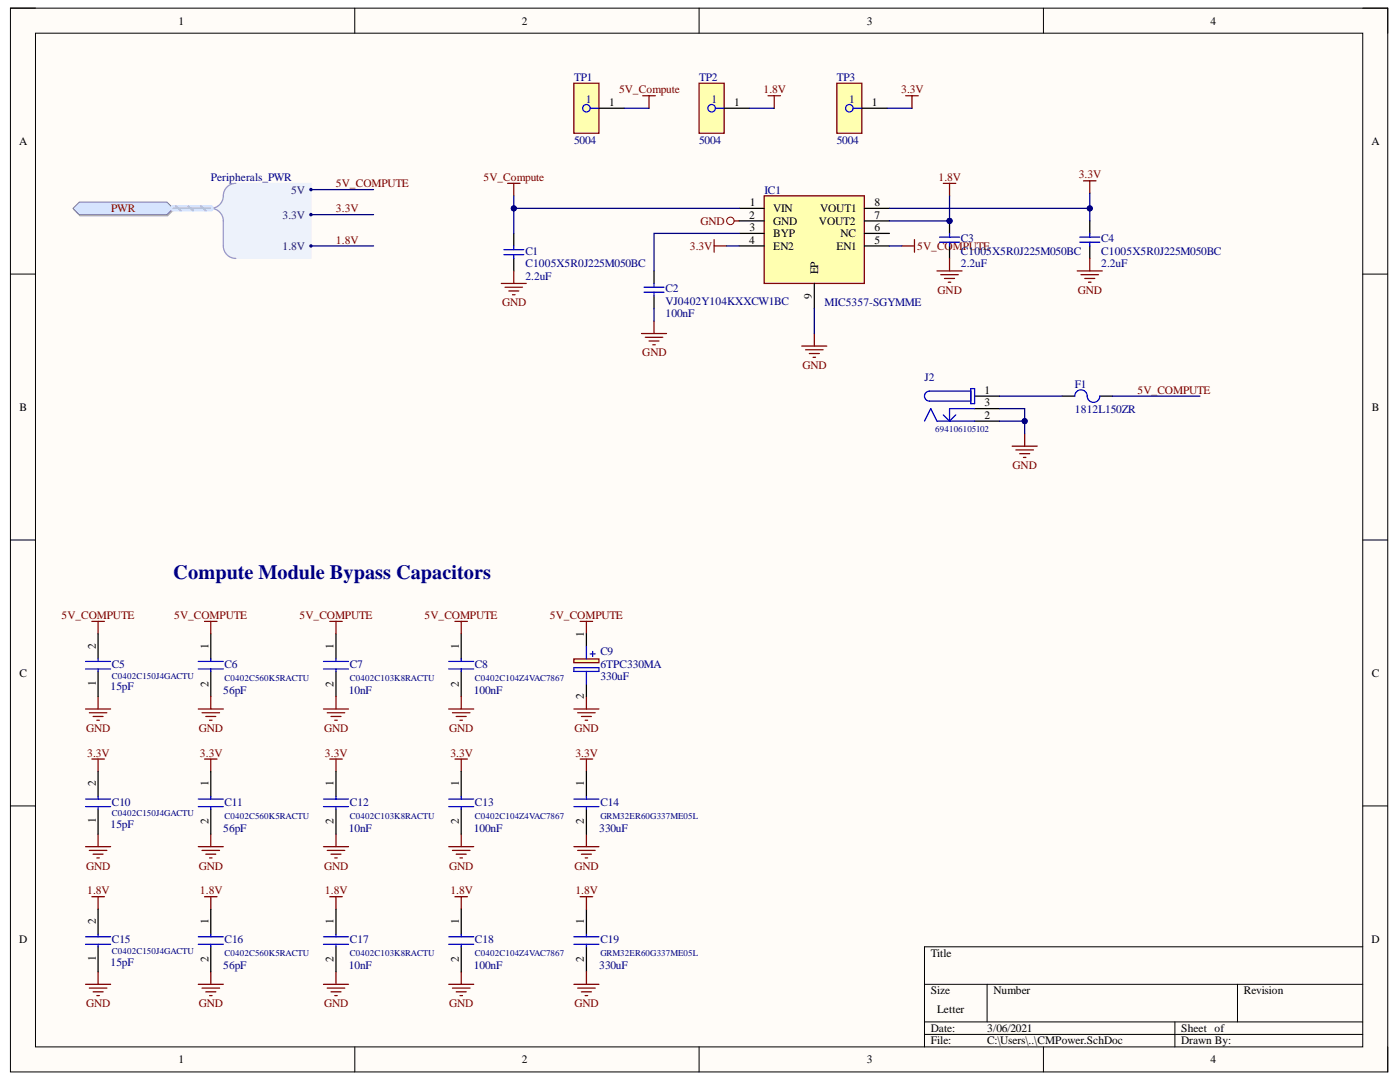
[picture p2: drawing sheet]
<svg xmlns="http://www.w3.org/2000/svg" width="279mm" height="216mm" viewBox="0 0 279 216" stroke-linecap="round" stroke-linejoin="round" font-family="sans-serif">
<path d="M2.1 1.6h274.9v212.3h-274.9z" fill-rule="evenodd" fill="#fffcf8"/>
<path d="M2.1 1.6h274.9v212.3h-274.9z" fill="none" stroke="#000" stroke-width=".2"/>
<path d="M7.1 6.6h264.9v202.3h-264.9z" fill-rule="evenodd" fill="#fffcf8"/>
<g fill="none" stroke="#000" stroke-width=".2">
<path d="M2.1 1.6h5M7.1 6.6h264.9v202.3h-264.9zM70.8 1.6v5M139.5 1.6v5M208.2 1.6v5M272 1.6h5v5M2.1 54.7h5M272 54.7h5M2.1 107.8h5M272 107.8h5M2.1 160.8h5M272 160.8h5"/>
<path d="M184.5 196.4h87.5M197 196.4v7.5M247 196.4v7.5M272 188.9h-87.5v20M70.8 208.9v5M139.5 208.9v5M184.5 203.9h87.5M184.5 206.4h87.5M208.2 208.9v5M234.5 203.9v5M277 208.9v5"/>
</g>
<circle cx="145.8" cy="44.1" r=".75" fill="none" stroke="#800000" stroke-width=".2"/>
<path d="M101.3 36.6h2.5M102.5 36.6v2.5M188.3 36.6h2.4M189.5 36.6v2.5M216.2 36.1h2.5M217.5 36.1v2.5M146.5 44.1h1M180 49.1h2.5M182.5 47.8v2.5" fill="none" stroke="#800000" stroke-width=".25"/>
<path d="M102.5 46.6v2.5M102.5 51.6v2.5M130.5 54.1v2.5M130.5 59.1v2.5M217.5 44.1v2.5M217.5 49.1v2.5" fill="none" stroke="#000" stroke-width=".25"/>
<path d="M100.5 49.8h4M100.5 50.8h4M102.5 49.1v.7M102.5 50.8v.8M128.5 57.3h4M128.5 58.3h4M130.5 56.6v.7M130.5 58.3v.8M215.5 47.3h4M215.5 48.3h4M217.5 46.6v.7M217.5 48.3v.8" fill="none" stroke="#00f" stroke-width=".25"/>
<circle cx="189.5" cy="44.1" r=".5" fill="#000080"/>
<circle cx="189.5" cy="44.1" r=".5" fill="none" stroke="#000080" stroke-width=".2"/>
<path d="M189.5 44.1v2.5M189.5 49.1v2.5" fill="none" stroke="#000" stroke-width=".25"/>
<circle cx="189.5" cy="44.1" r=".5" fill="#000080"/>
<circle cx="189.5" cy="44.1" r=".5" fill="none" stroke="#000080" stroke-width=".2"/>
<path d="M187.5 47.3h4M187.5 48.3h4M189.5 46.6v.7M189.5 48.3v.8" fill="none" stroke="#00f" stroke-width=".25"/>
<g fill="none" stroke="#800000" stroke-width=".25">
<path d="M100 56.6h5M100.8 57.3h3.5M101.5 58.1h2M102.3 58.8h.5M102.5 54.1v2.5M142.5 47.8v2.5M142.5 49.1h2.5M187 54.1h5M187.7 54.8h3.5M188.5 55.6h2M189.2 56.3h.5M189.5 51.6v2.5"/>
<path d="M215 54.1h5M215.7 54.8h3.5M216.5 55.6h2M217.2 56.3h.5M217.5 51.6v2.5M128 66.6h5M128.8 67.3h3.5M129.5 68h2M130.3 68.8h.5M130.5 64.1v2.5M160 69.1h5M160.8 69.8h3.5"/>
<path d="M161.5 70.5h2M162.3 71.3h.5M162.5 66.6v2.5"/>
</g>
<path d="M152.5 39.1h20v17.5h-20z" fill-rule="evenodd" fill="#ffffb0"/>
<path d="M152.5 39.1h20v17.5h-20z" fill="none" stroke="#800000" stroke-width=".25"/>
<path d="M147.5 41.6h5M147.5 44.1h5M147.5 46.6h5M147.5 49.1h5M162.5 56.6v5M172.5 41.6h5M172.5 44.1h5M172.5 46.6h5M172.5 49.1h5" fill="none" stroke="#000" stroke-width=".25"/>
<path d="M44.9 37.8l.9-.9 1.3-.3h15v15h-15l-1.3-.3-.9-1-.3-1.2v-5.6l-.7-1.1-1.2-.8 1.2-.9 .7-1v-.6z" fill-rule="evenodd" fill="#edf2fb"/>
<path d="M44.9 37.8l.9-.9 1.3-.3h15v15h-15l-1.3-.3-.9-1-.3-1.2v-5.6l-.7-1.1-1.2-.8 1.2-.9 .7-1v-.6z" fill="none" stroke="#edf2fb" stroke-width=".2"/>
<path d="M47.1 36.6a2.67 2.67 0 0 0-2.6 3.1 2.5 2.5 0 0 1-2.4 1.9 2.5 2.5 0 0 1 2.5 2.5v5a2.5 2.5 0 0 0 2.5 2.5" fill="none" stroke="#8f9ec9" stroke-width=".25"/>
<circle cx="62.1" cy="37.8" r=".25" fill="#003a70"/>
<circle cx="62.1" cy="37.8" r=".25" fill="none" stroke="#003a70" stroke-width=".2"/>
<circle cx="62.1" cy="42.8" r=".25" fill="#003a70"/>
<circle cx="62.1" cy="42.8" r=".25" fill="none" stroke="#003a70" stroke-width=".2"/>
<circle cx="62.1" cy="49.1" r=".25" fill="#003a70"/>
<circle cx="62.1" cy="49.1" r=".25" fill="none" stroke="#003a70" stroke-width=".2"/>
<path d="M14.7 41.8l1.3-1.2h17.4l1.3 1.2-1.3 1.3h-17.4z" fill-rule="evenodd" fill="#bac0ca"/>
<path d="M14.7 41.8l1.3-1.2h17.4l1.3 1.2-1.3 1.3h-17.4z" fill="none" stroke="#a6acb6" stroke-width=".2"/>
<path d="M14.6 41.6l1.2-1.3h17.5l1.3 1.3-1.3 1.2h-17.5z" fill-rule="evenodd" fill="#d5e4ff"/>
<path d="M14.6 41.6l1.2-1.3h17.5l1.3 1.3-1.3 1.2h-17.5z" fill="none" stroke="#71809b" stroke-width=".2"/>
<g fill="none" stroke="#000" stroke-width=".25">
<path d="M19.6 126.5v5M19.6 134v5M42.1 126.5v5M42.1 134v5M67.1 126.5v5M67.1 134v5M92 126.5v5M92 134v5M19.6 154v5M42.1 154v5M67.1 154v5M92 154v5"/>
<path d="M117 154v5M19.6 161.4v5M42.1 161.4v5M67.1 161.4v5M92 161.4v5M117 161.4v5M19.6 181.4v5M19.6 188.9v5M42.1 181.4v5M42.1 188.9v5M67.1 181.4v5M67.1 188.9v5"/>
<path d="M92 181.4v5M92 188.9v5M117 181.4v5M117 188.9v5"/>
</g>
<g fill="none" stroke="#00f" stroke-width=".25">
<path d="M17.1 132h5M17.1 133.5h5M19.6 131.5v.5M19.6 133.5v.5M39.6 132h5M39.6 133.5h5M42.1 131.5v.5M42.1 133.5v.5M64.6 132h5M64.6 133.5h5M67.1 131.5v.5M67.1 133.5v.5"/>
<path d="M89.5 132h5M89.5 133.5h5M92 131.5v.5M92 133.5v.5M17.1 159.5h5M19.6 159v.5M39.6 159.5h5M42.1 159v.5M64.6 159.5h5M67.1 159v.5M89.5 159.5h5M92 159v.5"/>
<path d="M114.5 159.5h5M117 159v.5M17.1 161h5M19.6 161v.4M39.6 161h5M42.1 161v.4M64.6 161h5M67.1 161v.4M89.5 161h5M92 161v.4M114.5 161h5M117 161v.4"/>
<path d="M17.1 186.9h5M17.1 188.4h5M19.6 186.4v.5M19.6 188.4v.5M39.6 186.9h5M39.6 188.4h5M42.1 186.4v.5M42.1 188.4v.5M64.6 186.9h5M64.6 188.4h5M67.1 186.4v.5M67.1 188.4v.5"/>
<path d="M89.5 186.9h5M89.5 188.4h5M92 186.4v.5M92 188.4v.5M114.5 186.9h5M114.5 188.4h5M117 186.4v.5M117 188.4v.5"/>
</g>
<g fill="none" stroke="#800000" stroke-width=".25">
<path d="M18.3 124h2.5M19.6 124v2.5M19.6 139v2.5M40.8 124h2.5M42.1 124v2.5M42.1 139v2.5M65.8 124h2.5M67.1 124v2.5M67.1 139v2.5M90.8 124h2.5M92 124v2.5M92 139v2.5"/>
<path d="M115.8 124h2.5M117 124v2.5M117 139v2.5M17.1 141.5h5M17.8 142.2h3.5M18.3 151.5h2.5M18.6 143h2M19.3 143.7h.5M19.6 151.5v2.5M39.6 141.5h5M40.3 142.2h3.5M40.8 151.5h2.5"/>
<path d="M41.1 143h2M41.8 143.7h.5M42.1 151.5v2.5M64.6 141.5h5M65.3 142.2h3.5M65.8 151.5h2.5M66.1 143h2M66.8 143.7h.5M67.1 151.5v2.5M89.5 141.5h5M90.3 142.2h3.5M90.8 151.5h2.5"/>
<path d="M91 143h2M91.8 143.7h.5M92 151.5v2.5M114.5 141.5h5M115.3 142.2h3.5M115.8 151.5h2.5M116 143h2M116.8 143.7h.5M117 151.5v2.5M17.1 168.9h5M17.8 169.7h3.5M18.3 178.9h2.5"/>
<path d="M18.6 170.4h2M19.3 171.2h.5M19.6 166.4v2.5M19.6 178.9v2.5M39.6 168.9h5M40.3 169.7h3.5M40.8 178.9h2.5M41.1 170.4h2M41.8 171.2h.5M42.1 166.4v2.5M42.1 178.9v2.5M64.6 168.9h5"/>
<path d="M65.3 169.7h3.5M65.8 178.9h2.5M66.1 170.4h2M66.8 171.2h.5M67.1 166.4v2.5M67.1 178.9v2.5M89.5 168.9h5M90.3 169.7h3.5M90.8 178.9h2.5M91 170.4h2M91.8 171.2h.5M92 166.4v2.5"/>
<path d="M92 178.9v2.5M114.5 168.9h5M115.3 169.7h3.5M115.8 178.9h2.5M116 170.4h2M116.8 171.2h.5M117 166.4v2.5M117 178.9v2.5M17.1 196.4h5M17.8 197.2h3.5M18.6 197.9h2M19.3 198.7h.5"/>
<path d="M19.6 193.9v2.5M39.6 196.4h5M40.3 197.2h3.5M41.1 197.9h2M41.8 198.7h.5M42.1 193.9v2.5M64.6 196.4h5M65.3 197.2h3.5M66.1 197.9h2M66.8 198.7h.5M67.1 193.9v2.5M89.5 196.4h5"/>
<path d="M90.3 197.2h3.5M91 197.9h2M91.8 198.7h.5M92 193.9v2.5M114.5 196.4h5M115.3 197.2h3.5M116 197.9h2M116.8 198.7h.5M117 193.9v2.5"/>
</g>
<path d="M114.5 131.5h5v.7h-5z" fill-rule="evenodd" fill="#ffffb0"/>
<path d="M202 89h5M202.7 89.8h3.5M203.5 90.5h2M204.2 91.3h.5M204.5 86.5v2.5M114.5 131.5h5v.7h-5z" fill="none" stroke="#800000" stroke-width=".25"/>
<path d="M194.5 79h5M212 79h2.5M219.5 79h2.5M194.5 81.5h5M194.5 84h5M117 126.5v2.5M117 136.5v2.5" fill="none" stroke="#000" stroke-width=".25"/>
<path d="M193.7 78h-8.2a1 1 0 0 0-1 1 1 1 0 0 0 1 1h8.2M193.7 77.5h.8v3h-.8zM214.5 79a1.25 1.25 0 0 1 1.2-1.2 1.25 1.25 0 0 1 1.3 1.2 1.25 1.25 0 0 0 1.2 1.3 1.25 1.25 0 0 0 1.3-1.3M184.5 84l1.2-2.5 1.3 2.5h7.5M188.3 82.8l1.2 1.2M190.7 82.8l-1.2 1.2M194.5 81.5h-5v2.5M114.5 133.2h5v.8h-5zM117 129v2.5M117 134v2.5M117.8 130.5h1M118.3 130v1" fill="none" stroke="#00f" stroke-width=".25"/>
<path d="M114.5 16.6h5v10h-5z" fill-rule="evenodd" fill="#ffffb0"/>
<path d="M114.5 16.6h5v10h-5z" fill="none" stroke="#800000" stroke-width=".25"/>
<g fill="none" stroke="#00f" stroke-width=".25">
<path d="M117.8 21.6h1.7"/>
<circle cx="117" cy="21.6" r=".75"/>
</g>
<path d="M119.5 21.6h5" fill="none" stroke="#000" stroke-width=".25"/>
<path d="M139.5 16.6h5v10h-5z" fill-rule="evenodd" fill="#ffffb0"/>
<path d="M139.5 16.6h5v10h-5z" fill="none" stroke="#800000" stroke-width=".25"/>
<g fill="none" stroke="#00f" stroke-width=".25">
<path d="M142.8 21.6h1.7"/>
<circle cx="142" cy="21.6" r=".75"/>
</g>
<path d="M144.5 21.6h5" fill="none" stroke="#000" stroke-width=".25"/>
<path d="M167 16.6h5v10h-5z" fill-rule="evenodd" fill="#ffffb0"/>
<path d="M128.3 19.1h2.5M129.5 19.1v2.5M153.3 19.1h2.5M154.5 19.1v2.5M167 16.6h5v10h-5zM180.7 19.1h2.6M182 19.1v2.5" fill="none" stroke="#800000" stroke-width=".25"/>
<g fill="none" stroke="#00f" stroke-width=".25">
<path d="M170.3 21.6h1.7"/>
<circle cx="169.5" cy="21.6" r=".75"/>
</g>
<path d="M172 21.6h5" fill="none" stroke="#000" stroke-width=".25"/>
<path d="M34.6 41.6h7.5" fill="none" stroke="#cbdaff" stroke-width="1.2"/>
<path d="M35.1 41.1l1 .9M37.6 41.1l1 .9M40.1 41.1l1 .9" fill="none" stroke="#adbce7" stroke-width=".38"/>
<path d="M34.6 41.6h7.5" fill="none" stroke="#adbce7" stroke-width=".25"/>
<path d="M62.1 37.8h12.5M62.1 49.1h12.5M62.1 42.8h12.5M102.5 41.6h45M162.5 61.6v5" fill="none" stroke="#000080" stroke-width=".25"/>
<circle cx="102.5" cy="41.6" r=".5" fill="#000080"/>
<circle cx="102.5" cy="41.6" r=".5" fill="none" stroke="#000080" stroke-width=".2"/>
<path d="M189.5 39.1v5h-12M145 49.1h2.5M147.5 46.6h-17v7.5M177.5 49.1h2.5" fill="none" stroke="#000080" stroke-width=".25"/>
<circle cx="189.5" cy="44.1" r=".5" fill="#000080"/>
<circle cx="189.5" cy="44.1" r=".5" fill="none" stroke="#000080" stroke-width=".2"/>
<path d="M217.5 38.6v3h-40" fill="none" stroke="#000080" stroke-width=".25"/>
<circle cx="217.5" cy="41.6" r=".5" fill="#000080"/>
<circle cx="217.5" cy="41.6" r=".5" fill="none" stroke="#000080" stroke-width=".2"/>
<path d="M199.5 84h5" fill="none" stroke="#000080" stroke-width=".25"/>
<circle cx="204.5" cy="84" r=".5" fill="#000080"/>
<circle cx="204.5" cy="84" r=".5" fill="none" stroke="#000080" stroke-width=".2"/>
<path d="M199.5 81.5h5v5" fill="none" stroke="#000080" stroke-width=".25"/>
<circle cx="204.5" cy="84" r=".5" fill="#000080"/>
<circle cx="204.5" cy="84" r=".5" fill="none" stroke="#000080" stroke-width=".2"/>
<path d="M102.5 39.1v7.5M199.5 79h12.5M222 79h17.5" fill="none" stroke="#000080" stroke-width=".25"/>
<circle cx="102.5" cy="41.6" r=".5" fill="#000080"/>
<circle cx="102.5" cy="41.6" r=".5" fill="none" stroke="#000080" stroke-width=".2"/>
<path d="M217.5 41.6v2.5M130.5 61.6v2.5" fill="none" stroke="#000080" stroke-width=".25"/>
<circle cx="217.5" cy="41.6" r=".5" fill="#000080"/>
<circle cx="217.5" cy="41.6" r=".5" fill="none" stroke="#000080" stroke-width=".2"/>
<path d="M124.5 21.6h5M149.5 21.6h5M177 21.6h5" fill="none" stroke="#000080" stroke-width=".25"/>
<text font-size="4.1" fill="#000080" x="34.6" y="115.6">Compute Module Bypass Capacitors</text>
<g font-size="2.3">
<text x="35.6" y="4.9">1</text>
<text x="104.2" y="4.9">2</text>
<text x="173" y="4.9">3</text>
<text x="241.6" y="4.9">4</text>
<text x="121.6" y="21.1">1</text>
<text x="146.5" y="21.1">1</text>
<text x="174" y="21.1">1</text>
<text x="3.8" y="28.9">A</text>
<text x="273.7" y="28.9">A</text>
<text x="149.7" y="41.1">1</text>
<text x="174.5" y="41.1">8</text>
<text x="149.5" y="43.6">2</text>
<text x="149.6" y="46.1">3</text>
<text x="154.3" y="42.3">VIN</text>
<text x="154.3" y="44.9">GND</text>
<text x="154.3" y="47.3">BYP</text>
<text x="163.4" y="44.9">VOUT2</text>
<text x="163.7" y="42.3">VOUT1</text>
<text x="167.8" y="47.3">NC</text>
<text x="174.5" y="43.6">7</text>
<text x="174.5" y="46.1">6</text>
<text x="149.5" y="48.6">4</text>
<text x="154.3" y="49.9">EN2</text>
<text x="166.9" y="49.9">EN1</text>
<text x="174.5" y="48.6">5</text>
<text x="162" y="59.6" transform="rotate(-90 162 59.6)">9</text>
<text x="163.3" y="54.8" transform="rotate(-90 163.3 54.8)">EP</text>
<text x="3.9" y="82">B</text>
<text x="196.5" y="78.6">1</text>
<text x="196.5" y="81.1">3</text>
<text x="196.5" y="83.6">2</text>
<text x="273.8" y="82">B</text>
<text x="19.1" y="129.5" transform="rotate(-90 19.1 129.5)">2</text>
<text x="41.6" y="129.5" transform="rotate(-90 41.6 129.5)">1</text>
<text x="66.5" y="129.5" transform="rotate(-90 66.5 129.5)">1</text>
<text x="91.6" y="129.5" transform="rotate(-90 91.6 129.5)">1</text>
<text x="116.5" y="127" transform="rotate(-90 116.5 127)">1</text>
<text x="3.9" y="135">C</text>
<text x="19.1" y="136.8" transform="rotate(-90 19.1 136.8)">1</text>
<text x="41.6" y="137" transform="rotate(-90 41.6 137)">2</text>
<text x="66.5" y="137" transform="rotate(-90 66.5 137)">2</text>
<text x="91.6" y="137" transform="rotate(-90 91.6 137)">2</text>
<text x="273.8" y="135">C</text>
<text x="116.5" y="139.5" transform="rotate(-90 116.5 139.5)">2</text>
<text x="19.1" y="156.9" transform="rotate(-90 19.1 156.9)">2</text>
<text x="41.6" y="156.9" transform="rotate(-90 41.6 156.9)">1</text>
<text x="66.5" y="156.9" transform="rotate(-90 66.5 156.9)">1</text>
<text x="91.6" y="156.9" transform="rotate(-90 91.6 156.9)">1</text>
<text x="116.5" y="156.9" transform="rotate(-90 116.5 156.9)">1</text>
<text x="19.1" y="164.3" transform="rotate(-90 19.1 164.3)">1</text>
<text x="41.6" y="164.5" transform="rotate(-90 41.6 164.5)">2</text>
<text x="66.5" y="164.5" transform="rotate(-90 66.5 164.5)">2</text>
<text x="91.6" y="164.5" transform="rotate(-90 91.6 164.5)">2</text>
<text x="116.5" y="164.5" transform="rotate(-90 116.5 164.5)">2</text>
<text x="19.1" y="184.4" transform="rotate(-90 19.1 184.4)">2</text>
<text x="41.6" y="184.4" transform="rotate(-90 41.6 184.4)">1</text>
<text x="66.5" y="184.4" transform="rotate(-90 66.5 184.4)">1</text>
<text x="91.6" y="184.4" transform="rotate(-90 91.6 184.4)">1</text>
<text x="116.5" y="184.4" transform="rotate(-90 116.5 184.4)">1</text>
<text x="3.8" y="188.1">D</text>
<text x="19.1" y="191.8" transform="rotate(-90 19.1 191.8)">1</text>
<text x="41.6" y="191.9" transform="rotate(-90 41.6 191.9)">2</text>
<text x="66.5" y="191.9" transform="rotate(-90 66.5 191.9)">2</text>
<text x="91.6" y="191.9" transform="rotate(-90 91.6 191.9)">2</text>
<text x="116.5" y="191.9" transform="rotate(-90 116.5 191.9)">2</text>
<text x="185.8" y="190.9">Title</text>
<text x="273.7" y="188.1">D</text>
<text x="185.8" y="198.4">Size</text>
<text x="187" y="202.1">Letter</text>
<text x="198.3" y="198.4">Number</text>
<text x="248.3" y="198.4">Revision</text>
<text x="185.8" y="205.9">Date:</text>
<text x="185.8" y="208.4">File:</text>
<text x="197" y="205.9">3/06/2021</text>
<text x="197" y="208.4">C:\Users\..\CMPower.SchDoc</text>
<text x="235.7" y="205.9">Sheet of</text>
<text x="235.7" y="208.4">Drawn By:</text>
<text x="35.6" y="212.2">1</text>
<text x="104.2" y="212.2">2</text>
<text x="173" y="212.2">3</text>
<text x="241.6" y="212.2">4</text>
</g>
<g font-size="2.3" fill="#000080">
<text x="114.6" y="16.2">TP1</text>
<text x="139.5" y="16.2">TP2</text>
<text x="167" y="16.2">TP3</text>
<text x="116.9" y="20.6">1</text>
<text x="142" y="20.6">1</text>
<text x="169.5" y="20.6">1</text>
<text x="114.6" y="28.7">5004</text>
<text x="139.5" y="28.7">5004</text>
<text x="167" y="28.7">5004</text>
<text x="42.1" y="36.1">Peripherals_PWR</text>
<text x="152.5" y="38.6">IC1</text>
<text x="104.8" y="50.9">C1</text>
<text x="104.8" y="53.3">C1005X5R0J225M050BC</text>
<text x="191.8" y="53.3">2.2uF</text>
<text x="191.8" y="48.3">C3</text>
<text x="191.8" y="50.9">C1005X5R0J225M050BC</text>
<text x="219.8" y="53.3">2.2uF</text>
<text x="219.8" y="48.3">C4</text>
<text x="219.8" y="50.9">C1005X5R0J225M050BC</text>
<text x="104.8" y="55.9">2.2uF</text>
<text x="132.8" y="58.3">C2</text>
<text x="132.8" y="63.3">100nF</text>
<text x="132.8" y="60.9">VJ0402Y104KXXCW1BC</text>
<text x="164.5" y="61.1">MIC5357-SGYMME</text>
<text x="184.5" y="76.1">J2</text>
<text x="214.5" y="77.3">F1</text>
<text x="214.5" y="82.3">1812L150ZR</text>
<text x="119.8" y="130.7">C9</text>
<text x="22.1" y="137.8">15pF</text>
<text x="22.3" y="133.3">C5</text>
<text x="44.8" y="133.3">C6</text>
<text x="69.8" y="133.3">C7</text>
<text x="94.8" y="133.3">C8</text>
<text x="119.8" y="135.7">330uF</text>
<text x="119.8" y="133.3">6TPC330MA</text>
<text x="44.6" y="138.5">56pF</text>
<text x="69.6" y="138.5">10nF</text>
<text x="94.5" y="138.5">100nF</text>
<text x="22.3" y="160.7">C10</text>
<text x="44.8" y="160.7">C11</text>
<text x="69.8" y="160.7">C12</text>
<text x="94.8" y="160.7">C13</text>
<text x="119.8" y="160.7">C14</text>
<text x="22.1" y="165.2">15pF</text>
<text x="44.6" y="166">56pF</text>
<text x="69.6" y="166">10nF</text>
<text x="94.5" y="166">100nF</text>
<text x="119.6" y="166">330uF</text>
<text x="22.3" y="188.2">C15</text>
<text x="44.8" y="188.2">C16</text>
<text x="69.8" y="188.2">C17</text>
<text x="94.8" y="188.2">C18</text>
<text x="119.8" y="188.2">C19</text>
<text x="22.1" y="192.7">15pF</text>
<text x="44.6" y="193.4">56pF</text>
<text x="69.6" y="193.4">10nF</text>
<text x="94.5" y="193.4">100nF</text>
<text x="119.6" y="193.4">330uF</text>
</g>
<g font-size="2.3" fill="#800000">
<text x="123.5" y="18.6">5V_Compute</text>
<text x="152.4" y="18.6">1.8V</text>
<text x="179.9" y="18.6">3.3V</text>
<text x="215.3" y="35.6">3.3V</text>
<text x="67.1" y="37.4">5V_COMPUTE</text>
<text x="96.5" y="36.1">5V_Compute</text>
<text x="187.3" y="36.1">1.8V</text>
<text x="22.2" y="42.3">PWR</text>
<text x="67.1" y="42.3">3.3V</text>
<text x="139.8" y="44.9">GND</text>
<text x="67.1" y="48.6">1.8V</text>
<text x="137.7" y="49.9">3.3V</text>
<text x="183.1" y="49.9">5V_CO</text>
<text x="190.1" y="49.9">MPUTE</text>
<text x="187.1" y="58.6">GND</text>
<text x="215.1" y="58.6">GND</text>
<text x="100.2" y="61.1">GND</text>
<text x="128.2" y="71.1">GND</text>
<text x="160.1" y="73.6">GND</text>
<text x="227" y="78.6">5V_COMPUTE</text>
<text x="202.1" y="93.6">GND</text>
<text x="12.3" y="123.6">5V_COMPUTE</text>
<text x="34.8" y="123.6">5V_COMPUTE</text>
<text x="59.8" y="123.6">5V_COMPUTE</text>
<text x="84.7" y="123.6">5V_COMPUTE</text>
<text x="109.8" y="123.6">5V_COMPUTE</text>
<text x="17.2" y="146">GND</text>
<text x="39.7" y="146">GND</text>
<text x="64.7" y="146">GND</text>
<text x="89.6" y="146">GND</text>
<text x="114.7" y="146">GND</text>
<text x="17.4" y="151">3.3V</text>
<text x="39.9" y="151">3.3V</text>
<text x="64.9" y="151">3.3V</text>
<text x="89.9" y="151">3.3V</text>
<text x="114.8" y="151">3.3V</text>
<text x="17.2" y="173.5">GND</text>
<text x="39.7" y="173.5">GND</text>
<text x="64.7" y="173.5">GND</text>
<text x="89.6" y="173.5">GND</text>
<text x="114.7" y="173.5">GND</text>
<text x="17.4" y="178.5">1.8V</text>
<text x="39.9" y="178.5">1.8V</text>
<text x="64.9" y="178.5">1.8V</text>
<text x="89.9" y="178.5">1.8V</text>
<text x="114.8" y="178.5">1.8V</text>
<text x="17.2" y="201">GND</text>
<text x="39.7" y="201">GND</text>
<text x="64.7" y="201">GND</text>
<text x="89.6" y="201">GND</text>
<text x="114.7" y="201">GND</text>
</g>
<g font-size="2.3" fill="#003a70">
<text x="58.1" y="38.6">5V</text>
<text x="56.4" y="43.6">3.3V</text>
<text x="56.4" y="49.9">1.8V</text>
</g>
<g font-size="1.8" fill="#000080">
<text x="186.6" y="86.1">694106105102</text>
<text x="22.3" y="135.4">C0402C150J4GACTU</text>
<text x="44.8" y="135.9">C0402C560K5RACTU</text>
<text x="69.8" y="135.9">C0402C103K8RACTU</text>
<text x="94.8" y="135.9">C0402C104Z4VAC7867</text>
<text x="22.3" y="162.9">C0402C150J4GACTU</text>
<text x="44.8" y="163.4">C0402C560K5RACTU</text>
<text x="69.8" y="163.4">C0402C103K8RACTU</text>
<text x="94.8" y="163.4">C0402C104Z4VAC7867</text>
<text x="119.8" y="163.4">GRM32ER60G337ME05L</text>
<text x="22.3" y="190.3">C0402C150J4GACTU</text>
<text x="44.8" y="190.8">C0402C560K5RACTU</text>
<text x="69.8" y="190.8">C0402C103K8RACTU</text>
<text x="94.8" y="190.8">C0402C104Z4VAC7867</text>
<text x="119.8" y="190.8">GRM32ER60G337ME05L</text>
</g>
</svg>
